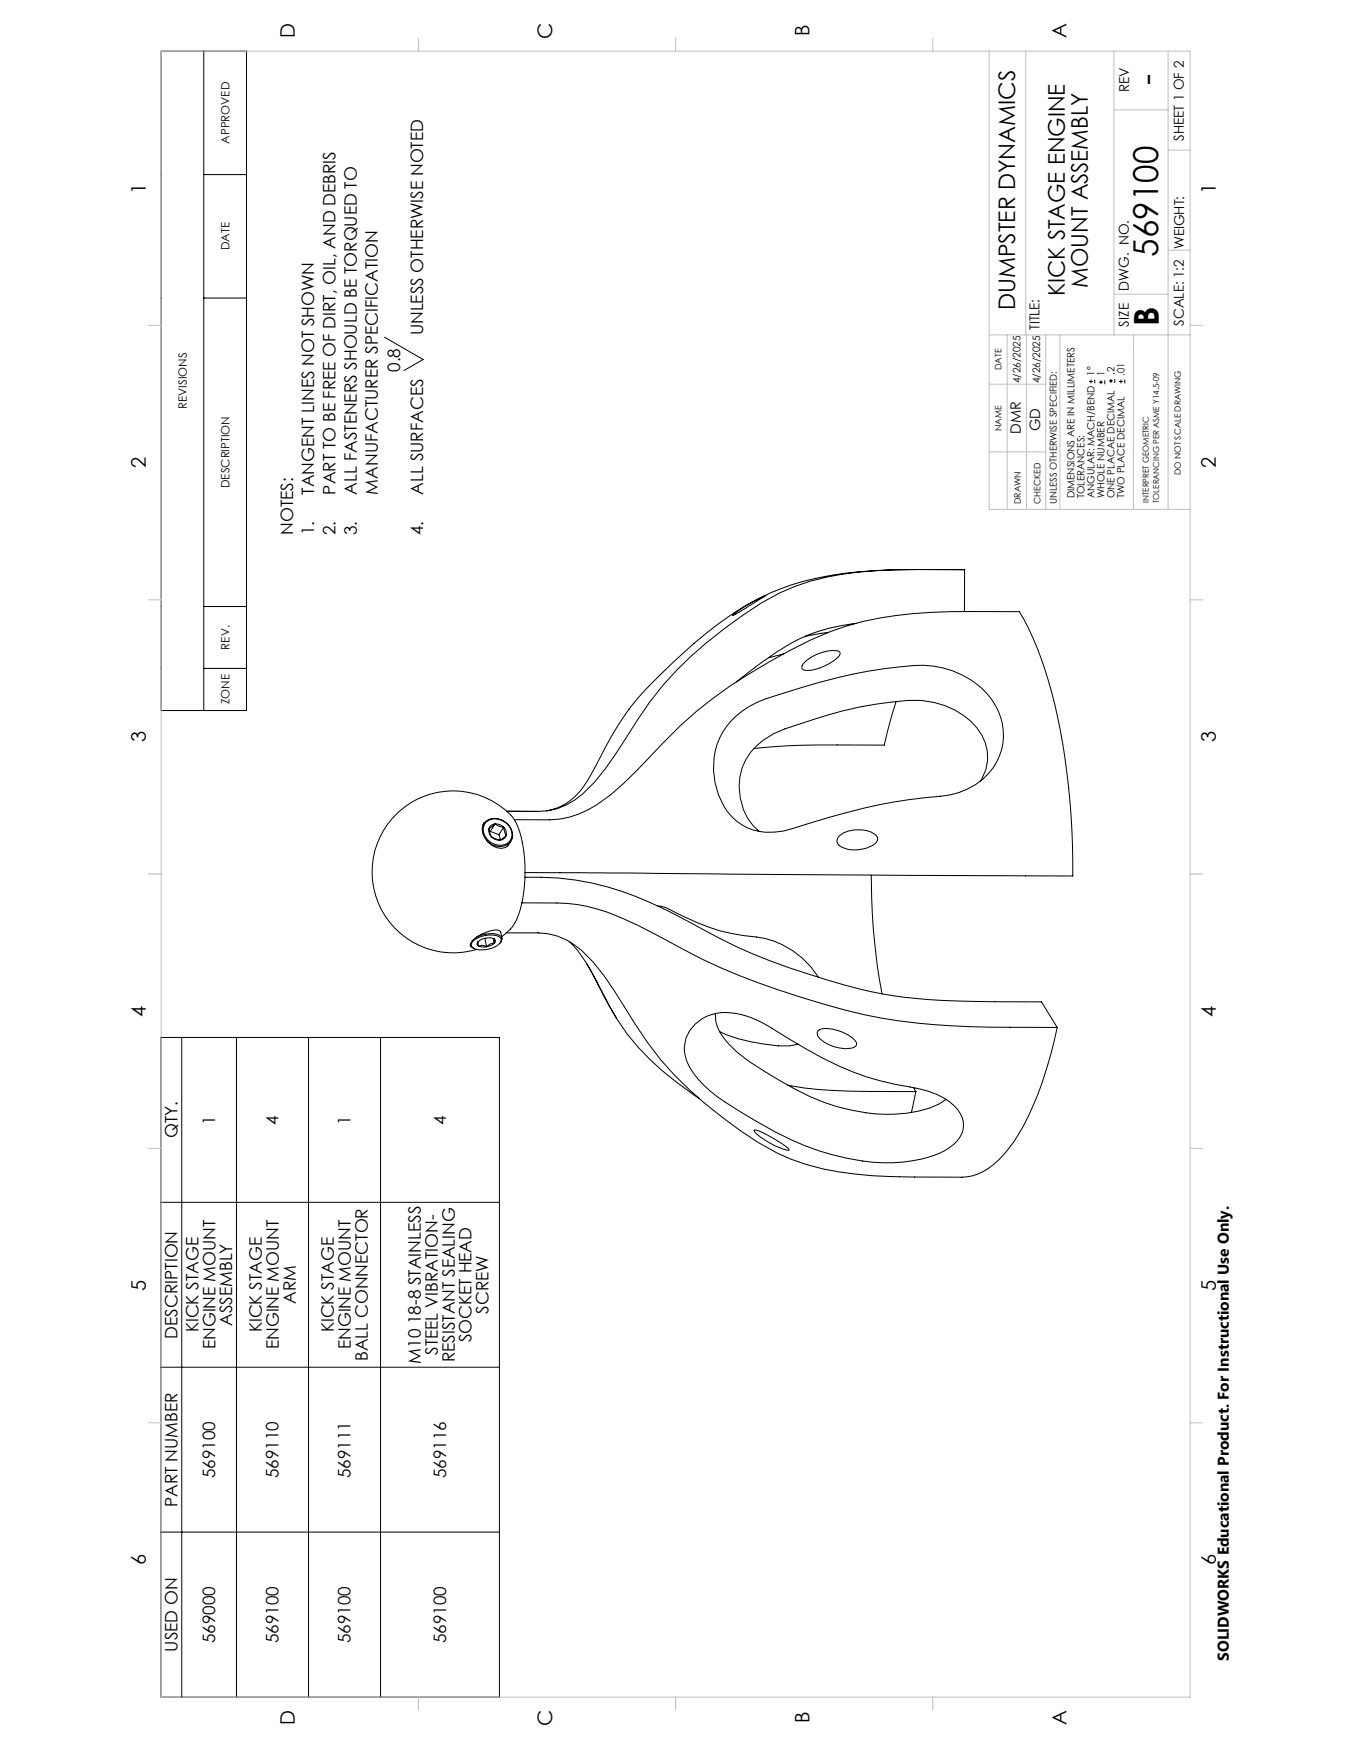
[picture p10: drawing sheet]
<svg xmlns="http://www.w3.org/2000/svg" width="216mm" height="279mm" viewBox="0 0 216 279" stroke-linecap="round" stroke-linejoin="round" font-family="sans-serif">
<g fill="none" stroke="#000" stroke-width=".16">
<path d="M25.8 8.2h13.6v105.4h-13.6zM32.6 8.2v105.4M32.6 27.9h6.8M32.6 47.6h6.8M61.5 53.9l6.1 3.6-3.1 1.7M174 61h.6M174.3 60.7v.6M175 60.7v.6M175.6 61.1h.6M175.9 60.8v.6M176.6 60.8v.6M177.2 60.9h.6"/>
<path d="M177.5 60.6v.6M178.2 60.6v.6M178.8 61h.6M179.1 60.7v.6M179.8 60.7v.6M32.6 96.9h6.8M117.2 98.3a24.1 24.1 0 0 1 5.2-3.1l-5.3 3.2zM136.8 99.6a28 28 0 0 0-14.9 6.2l-4.2 3.2M143.1 91.1a54.1 54.1 0 0 0-18.2 3 48.9 48.9 0 0 0-16 10.5l-1.9 1.8a45 45 0 0 0-8.8 10.6l-2.6 4.7a18.4 18.4 0 0 1-4.4 6.2 8.4 8.4 0 0 1-3.9 1.7M146.6 91a60.6 60.6 0 0 0-17.2 1.9 34.3 34.3 0 0 0-10.6 5.3 58.3 58.3 0 0 0-18.8 19.9 39.4 39.4 0 0 1-6.9 8.8 10.7 10.7 0 0 1-7.1 2.8M154 91.1h.2M154.2 91.1h-11"/>
<path d="M154.2 91.1l-.1 6.6M32.6 106.8h6.8M116.8 115.3a13.7 13.7 0 0 1 5.7-3.6 93.9 93.9 0 0 1 23.5-5.3 13.5 13.5 0 0 1 13.5 7.2 9.3 9.3 0 0 1-4.9 12.5 16.3 16.3 0 0 1-6.8 1.4 98.6 98.6 0 0 0-21.1 4.9 9.1 9.1 0 0 1-9.1-1.2 11.6 11.6 0 0 1-3-12.2 10.3 10.3 0 0 1 2.2-3.7zM125.4 104.5l-2.6 .6M128.4 106.1a6.7 6.7 0 0 1 5.6-2l.2 .1a.6 .6 0 0 1-.3 .9 8 8 0 0 1-5.4 2 .58 .58 0 0 1-.4-.4 .58 .58 0 0 1 .3-.6zM132.3 101.1l-3.8 .7M143.2 112.1l-1 3.3-.9 3.7h-13.3l-7.5 .5M77.2 131.9a2.3 2.3 0 0 1 3.5-.6 2.28 2.28 0 0 1 .7 3.5 2.68 2.68 0 0 1-3.6-.4M77.3 131.7h.1M77.5 131.5a1.88 1.88 0 0 0 0 2.4 2.95 2.95 0 0 0 3.3 1.6l.5-.5M77.6 131.5a2.58 2.58 0 0 1 2.9-.3 2.58 2.58 0 0 1 1.3 2.7 2.17 2.17 0 0 1-3.6 .6 2.2 2.2 0 0 1-.6-3zM78.1 132.5a1.4 1.4 0 0 0 .5 1.3"/>
<path d="M78.1 132.5l.2 .6 .3 .7M78.4 132.9l-.2 .1M78.4 132.9l1.3 .5M78.6 133.8a1.81 1.81 0 0 0 1.3 .5M78.6 133.8l.6 .3 .7 .2M79.1 131.7a1.69 1.69 0 0 1 1.4 .5M79.1 131.7a1.02 1.02 0 0 0-1 .8M79.1 131.7l-1 .8M79.1 131.7l.6 .3 .8 .2M79.1 131.7l-.7 1.2M79.7 133.4l.3 .8M80.5 132.2a1.35 1.35 0 0 1 .4 1.3"/>
<path d="M80.5 132.2l.2 .9 .2 .4M80.5 132.2l-.8 1.2M80.9 133.5a1.17 1.17 0 0 1-1 .8M80.9 133.5l-1 .8M81 129.7h5M81.6 134.5l-.3 .5M82.2 131h5.6a15.5 15.5 0 0 0 9.8-4 103.1 103.1 0 0 0 8.7-8.5 68.9 68.9 0 0 1 16.7-12.7 56.4 56.4 0 0 1 14.8-6.5 73.5 73.5 0 0 1 17.6-1.6l7.5 .1a57.4 57.4 0 0 1 6.6 18.9 120.9 120.9 0 0 1 1.9 23.3l-87.5-.5M86 129.7h.1M134.1 133.6a5.2 5.2 0 0 1 5.8-.2 .92 .92 0 0 1-.2 1.6 5.8 5.8 0 0 1-5.2 .4 1.16 1.16 0 0 1-.7-1.1zM139.2 139.9a104 104 0 0 0 1.8 19M156.7 124.8a7.3 7.3 0 0 0-1.5-9.5 13.5 13.5 0 0 0-10.1-3.3 69.6 69.6 0 0 0-21.5 5.3 9.3 9.3 0 0 0-2.4 15.5l.2 .1M75.1 151l.3 .4 .4 .2"/>
<path d="M75.5 150.5a4.2 4.2 0 0 1 4.3-.8 .66 .66 0 0 1-.1 1.2 4 4 0 0 1-4.2 .5 .64 .64 0 0 1 0-.9zM76.2 149.7a4.5 4.5 0 0 1 3.7-.2 .75 .75 0 0 1 0 1.3M76.4 150.5a.39 .39 0 0 0 .1 .7M76.4 150.5l.1 .7M76.5 151.2l.5 .2 .8-.1M76.5 151.2l.5-.1 .8 .2M77.5 150l.3 1.3M78.8 150l.1 .1M78.9 150l.1 .8M78.9 150.1a.4 .4 0 0 1 .1 .7M78.9 150.1a2.59 2.59 0 0 0-2.5 .4M78.9 150.1l.1 .7"/>
<path d="M79 150.8l-.4 .2-.8 .3M79 150.8l-.7 .1-.5 .4M80 149l-.3-.3a5.5 5.5 0 0 0-4.5 2v.4l.1 .2M80 149l.2 1M80.2 149.7a6.7 6.7 0 0 0 2.9-4.2 23.4 23.4 0 0 0-.3-13.3l-.3-.7a6.9 6.9 0 0 0-2.8-2.9 12.9 12.9 0 0 0-20.1 8.8 12.9 12.9 0 0 0 16.6 14.4M81 149.1h5.1M83.4 144.3a38.5 38.5 0 0 1 10.5 .6 49.8 49.8 0 0 1 12.6 5.4 108.5 108.5 0 0 0 24.9 10.1 89.9 89.9 0 0 0 26.5 3.8h11M83.9 140.2a45.7 45.7 0 0 1 23.3 5.6l3 1.6a92.9 92.9 0 0 0 21.9 9.2 69.5 69.5 0 0 0 21 3.4l13.3 .1 2.5 4.1M86.1 149.1a10.2 10.2 0 0 1 6.9 2.9 38.5 38.5 0 0 1 6.7 8.8 54.6 54.6 0 0 0 15.8 17.8 42.1 42.1 0 0 0 13.4 7.6 58.5 58.5 0 0 0 15.7 1.9l9.1 .1a9.2 9.2 0 0 0 6.8-3.7 33.2 33.2 0 0 0 5.8-10.7l1.7-5.5 .9-4.1M91.1 150.6a26.9 26.9 0 0 1 4.8 7.3 37.2 37.2 0 0 0 12.5 15.3l3.4 2.4M93.8 154.1l3.3 6.2 1.4 2.5M105.1 144.8a6.2 6.2 0 0 1 3.4 1.3 31.8 31.8 0 0 0 12.4 3.7 13.9 13.9 0 0 1 9.9 6.4"/>
<path d="M25.7 165.8h54.1v105.5h-54.1zM29 165.8v105.5M37.8 165.8v105.5M49.3 165.8v105.5M60.8 165.8v105.5M111.1 163.7a7.5 7.5 0 0 1 7.2-1.6l2.4 .8 2.7 1.5a67.5 67.5 0 0 0 15.1 7.7 62.3 62.3 0 0 0 8.4 1.9 9.7 9.7 0 0 1 6.6 4 3.7 3.7 0 0 1-1.1 4.9 14.7 14.7 0 0 1-8.2 2.9 37.7 37.7 0 0 1-20.5-5 76.4 76.4 0 0 1-10.3-6.5 11.4 11.4 0 0 1-3.9-5.6 5.1 5.1 0 0 1 1.6-5zM114.3 162a5.3 5.3 0 0 0 1.5 4.1 21.5 21.5 0 0 0 6.5 5.2 48.9 48.9 0 0 0 11.5 5.6 25.2 25.2 0 0 0 14.8 .2l1.5-.6 1.1-.8M115 164.9a27.8 27.8 0 0 0 11.2 2.3l1.3-.3M125.9 173.5a62.8 62.8 0 0 0 12.9 1h7.6M130.7 164.8l.3-.2a6.1 6.1 0 0 1 5.1 1.2l.6 .5a.7 .7 0 0 1 .1 .8 .7 .7 0 0 1-.7 .4 6.3 6.3 0 0 1-5.1-1.5l-.4-.8zM146 173.9l.4 .6M146.4 174.5l-.7 3.3"/>
<path d="M25.7 192.2h54.1M120.5 180.6a2.02 2.02 0 0 1 1.4 .5l3.2 1.8a1.61 1.61 0 0 1 1 .9l-.1 .1a10.7 10.7 0 0 1-5.5-3.2zM25.7 218.5h54.1M25.7 244.9h54.1"/>
</g>
<g fill="none" stroke="#c0c0c0" stroke-width=".16">
<path d="M25.8 8.2h164.4v263.1h-164.4zM66.9 6.1v2.1M108 6.1v2.1M149.1 6.1v2.1M158.1 8.2v73.2h32.1M163.9 8.2v45.3M178 8.2v45.3M178 17.6h8.7M186.7 8.2v73.1M186.7 40h3.5M186.7 24h3.5M23.7 52h2.1"/>
<path d="M158.1 53.5h32.1M161 53.5v27.9M164 53.5v27.9M167.1 53.5v27.9M169.4 53.5v27.9M178 47h8.7M181.1 53.5v27.8M190.2 52h2M158.1 61.4h9M158.1 72.2h9M23.7 95.9h2.1M190.2 95.9h2"/>
<path d="M23.7 139.7h2.1M190.2 139.7h2M23.7 183.5h2.1M190.2 183.5h2M23.7 227.4h2.1M190.2 227.4h2M66.9 271.3v2M108 271.2v2.1M149.1 271.3v2"/>
</g>
<g font-size="5.5">
<text x="185.1" y="13.5" transform="rotate(-90 185.1 13.5)">-</text>
<text x="185.1" y="41" transform="rotate(-90 185.1 41)">569100</text>
<text x="185.2" y="52.1" transform="rotate(-90 185.2 52.1)">B</text>
</g>
<g font-size="3.7">
<text x="170.2" y="47.3" transform="rotate(-90 170.2 47.3)">KICK STAGE ENGINE</text>
<text x="173.8" y="46" transform="rotate(-90 173.8 46)">MOUNT ASSEMBLY</text>
<text x="162.2" y="49.6" transform="rotate(-90 162.2 49.6)">DUMPSTER DYNAMICS</text>
</g>
<g font-size="3.2">
<text x="129.3" y="5.8" transform="rotate(-90 129.3 5.8)">B</text>
<text x="47.1" y="6.1" transform="rotate(-90 47.1 6.1)">D</text>
<text x="88.2" y="6.2" transform="rotate(-90 88.2 6.2)">C</text>
<text x="170.5" y="6" transform="rotate(-90 170.5 6)">A</text>
<text x="23.3" y="31" transform="rotate(-90 23.3 31)">1</text>
<text x="194.3" y="31" transform="rotate(-90 194.3 31)">1</text>
<text x="23.3" y="74.8" transform="rotate(-90 23.3 74.8)">2</text>
<text x="194.3" y="74.8" transform="rotate(-90 194.3 74.8)">2</text>
<text x="23.3" y="118.7" transform="rotate(-90 23.3 118.7)">3</text>
<text x="194.3" y="118.7" transform="rotate(-90 194.3 118.7)">3</text>
<text x="23.3" y="162.5" transform="rotate(-90 23.3 162.5)">4</text>
<text x="194.3" y="162.5" transform="rotate(-90 194.3 162.5)">4</text>
<text x="23.3" y="206.4" transform="rotate(-90 23.3 206.4)">5</text>
<text x="194.3" y="206.4" transform="rotate(-90 194.3 206.4)">5</text>
<text x="23.3" y="250.2" transform="rotate(-90 23.3 250.2)">6</text>
<text x="194.3" y="250.2" transform="rotate(-90 194.3 250.2)">6</text>
<text x="47.1" y="275.7" transform="rotate(-90 47.1 275.7)">D</text>
<text x="88.2" y="275.8" transform="rotate(-90 88.2 275.8)">C</text>
<text x="129.3" y="275.5" transform="rotate(-90 129.3 275.5)">B</text>
<text x="170.5" y="275.7" transform="rotate(-90 170.5 275.7)">A</text>
</g>
<g font-size="2.7">
<text x="67.6" y="53.6" transform="rotate(-90 67.6 53.6)">UNLESS OTHERWISE NOTED</text>
<text x="63.9" y="59.5" transform="rotate(-90 63.9 59.5)">0.8</text>
<text x="50.2" y="79.1" transform="rotate(-90 50.2 79.1)">TANGENT LINES NOT SHOWN</text>
<text x="53.6" y="79.1" transform="rotate(-90 53.6 79.1)">PART TO BE FREE OF DIRT, OIL, AND DEBRIS</text>
<text x="57" y="79.1" transform="rotate(-90 57 79.1)">ALL FASTENERS SHOULD BE TORQUED TO</text>
<text x="60.4" y="79.1" transform="rotate(-90 60.4 79.1)">MANUFACTURER SPECIFICATION</text>
<text x="67.6" y="79.1" transform="rotate(-90 67.6 79.1)">ALL SURFACES</text>
<text x="46.8" y="85.5" transform="rotate(-90 46.8 85.5)">NOTES:</text>
<text x="50.2" y="85.5" transform="rotate(-90 50.2 85.5)">1.</text>
<text x="53.6" y="85.5" transform="rotate(-90 53.6 85.5)">2.</text>
<text x="57" y="85.5" transform="rotate(-90 57 85.5)">3.</text>
<text x="67.6" y="85.5" transform="rotate(-90 67.6 85.5)">4.</text>
<text x="34.4" y="179.7" transform="rotate(-90 34.4 179.7)">1</text>
<text x="44.5" y="179.7" transform="rotate(-90 44.5 179.7)">4</text>
<text x="56" y="179.7" transform="rotate(-90 56 179.7)">1</text>
<text x="71.3" y="179.7" transform="rotate(-90 71.3 179.7)">4</text>
<text x="28.4" y="182" transform="rotate(-90 28.4 182)">QTY.</text>
<text x="47.3" y="208.5" transform="rotate(-90 47.3 208.5)">ARM</text>
<text x="28.4" y="213.9" transform="rotate(-90 28.4 213.9)">DESCRIPTION</text>
<text x="31.7" y="213" transform="rotate(-90 31.7 213)">KICK STAGE</text>
<text x="34.4" y="215.7" transform="rotate(-90 34.4 215.7)">ENGINE MOUNT</text>
<text x="37.1" y="211.9" transform="rotate(-90 37.1 211.9)">ASSEMBLY</text>
<text x="41.8" y="213" transform="rotate(-90 41.8 213)">KICK STAGE</text>
<text x="44.6" y="215.7" transform="rotate(-90 44.6 215.7)">ENGINE MOUNT</text>
<text x="53.4" y="213" transform="rotate(-90 53.4 213)">KICK STAGE</text>
<text x="56.1" y="215.7" transform="rotate(-90 56.1 215.7)">ENGINE MOUNT</text>
<text x="75.4" y="214.5" transform="rotate(-90 75.4 214.5)">SOCKET HEAD</text>
<text x="78.1" y="210" transform="rotate(-90 78.1 210)">SCREW</text>
<text x="58.8" y="217.6" transform="rotate(-90 58.8 217.6)">BALL CONNECTOR</text>
<text x="67.3" y="218" transform="rotate(-90 67.3 218)">M10 18-8 STAINLESS</text>
<text x="70" y="216.6" transform="rotate(-90 70 216.6)">STEEL VIBRATION-</text>
<text x="72.7" y="217.7" transform="rotate(-90 72.7 217.7)">RESISTANT SEALING</text>
<text x="34.4" y="236.3" transform="rotate(-90 34.4 236.3)">569100</text>
<text x="44.5" y="236.3" transform="rotate(-90 44.5 236.3)">569110</text>
<text x="56" y="236.3" transform="rotate(-90 56 236.3)">569111</text>
<text x="71.3" y="236.3" transform="rotate(-90 71.3 236.3)">569116</text>
<text x="28.4" y="240.8" transform="rotate(-90 28.4 240.8)">PART NUMBER</text>
<text x="28.4" y="264" transform="rotate(-90 28.4 264)">USED ON</text>
<text x="34.4" y="262.6" transform="rotate(-90 34.4 262.6)">569000</text>
<text x="44.5" y="262.6" transform="rotate(-90 44.5 262.6)">569100</text>
<text x="56" y="262.6" transform="rotate(-90 56 262.6)">569100</text>
<text x="71.3" y="262.6" transform="rotate(-90 71.3 262.6)">569100</text>
</g>
<text font-size="2.5" x="196.4" y="265.5" transform="rotate(-90 196.4 265.5)">SOLIDWORKS Educational Product. For Instructional Use Only.</text>
<g font-size="2.3">
<text x="163.1" y="69.4" transform="rotate(-90 163.1 69.4)">DMR</text>
<text x="166.2" y="68.9" transform="rotate(-90 166.2 68.9)">GD</text>
</g>
<g font-size="2.2">
<text x="180.5" y="14.8" transform="rotate(-90 180.5 14.8)">REV</text>
<text x="189.2" y="22.5" transform="rotate(-90 189.2 22.5)">SHEET 1 OF 2</text>
<text x="189.2" y="39.8" transform="rotate(-90 189.2 39.8)">WEIGHT:</text>
<text x="180.4" y="46.5" transform="rotate(-90 180.4 46.5)">DWG. NO.</text>
<text x="166.1" y="52.8" transform="rotate(-90 166.1 52.8)">TITLE:</text>
<text x="180.4" y="52.2" transform="rotate(-90 180.4 52.2)">SIZE</text>
<text x="189.2" y="52.1" transform="rotate(-90 189.2 52.1)">SCALE: 1:2</text>
</g>
<g font-size="1.8">
<text x="36.7" y="22.9" transform="rotate(-90 36.7 22.9)">APPROVED</text>
<text x="36.7" y="40" transform="rotate(-90 36.7 40)">DATE</text>
<text x="29.8" y="65.3" transform="rotate(-90 29.8 65.3)">REVISIONS</text>
<text x="36.7" y="78" transform="rotate(-90 36.7 78)">DESCRIPTION</text>
<text x="36.7" y="103.8" transform="rotate(-90 36.7 103.8)">REV.</text>
<text x="36.7" y="112.6" transform="rotate(-90 36.7 112.6)">ZONE</text>
</g>
<g font-size="1.6">
<text x="178.1" y="59.9" transform="rotate(-90 178.1 59.9)">.2</text>
<text x="163.1" y="61.3" transform="rotate(-90 163.1 61.3)">4/26/2025</text>
<text x="166.2" y="61.3" transform="rotate(-90 166.2 61.3)">4/26/2025</text>
<text x="174.9" y="60" transform="rotate(-90 174.9 60)">1°</text>
<text x="176.5" y="60.1" transform="rotate(-90 176.5 60.1)">1</text>
<text x="179.7" y="60" transform="rotate(-90 179.7 60)">.01</text>
<text x="171.7" y="79.7" transform="rotate(-90 171.7 79.7)">DIMENSIONS ARE IN MILLIMETERS</text>
<text x="173.3" y="79.7" transform="rotate(-90 173.3 79.7)">TOLERANCES:</text>
<text x="174.9" y="79.7" transform="rotate(-90 174.9 79.7)">ANGULAR: MACH/BEND</text>
<text x="176.5" y="79.7" transform="rotate(-90 176.5 79.7)">WHOLE NUMBER</text>
<text x="178.1" y="79.7" transform="rotate(-90 178.1 79.7)">ONE PLACAE DECIMAL</text>
<text x="179.7" y="79.7" transform="rotate(-90 179.7 79.7)">TWO PLACE DECIMAL</text>
</g>
<text font-size="1.5" x="168.9" y="80.6" transform="rotate(-90 168.9 80.6)">UNLESS OTHERWISE SPECIFIED:</text>
<g font-size="1.4">
<text x="160" y="59.2" transform="rotate(-90 160 59.2)">DATE</text>
<text x="160" y="68.9" transform="rotate(-90 160 68.9)">NAME</text>
<text x="188.7" y="75.9" transform="rotate(-90 188.7 75.9)">DO NOT SCALE DRAWING</text>
<text x="163.1" y="80.6" transform="rotate(-90 163.1 80.6)">DRAWN</text>
<text x="166.3" y="80.6" transform="rotate(-90 166.3 80.6)">CHECKED</text>
</g>
<g font-size="1.3">
<text x="183.6" y="80.4" transform="rotate(-90 183.6 80.4)">INTERPRET GEOMETRIC</text>
<text x="185.2" y="80.4" transform="rotate(-90 185.2 80.4)">TOLERANCING PER ASME Y14.5-09</text>
</g>
</svg>
